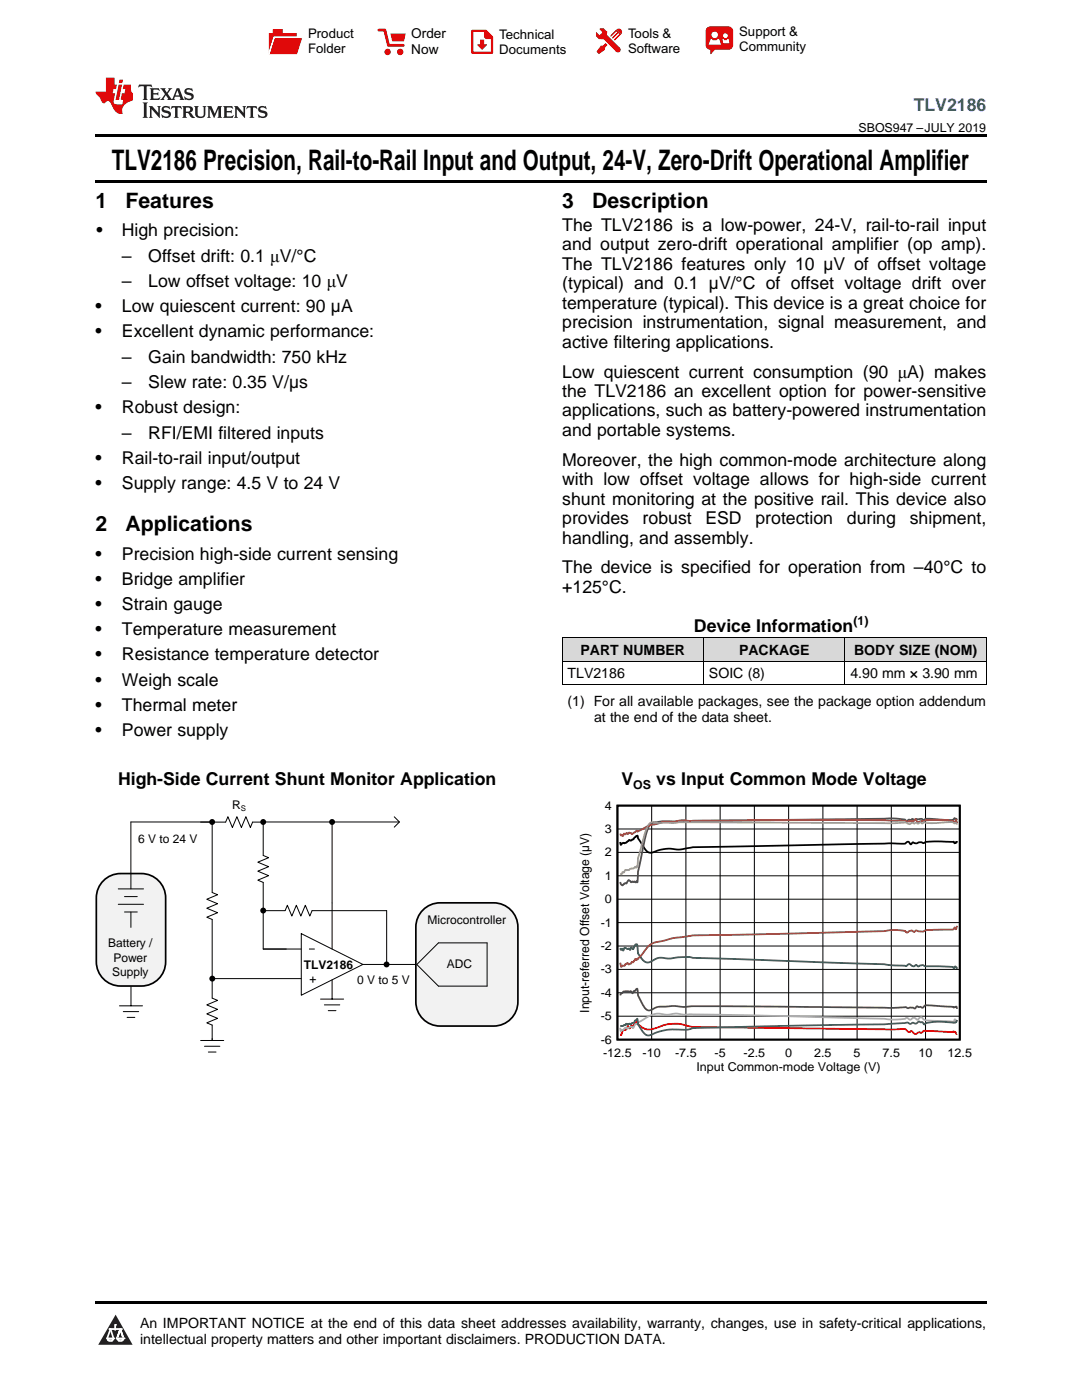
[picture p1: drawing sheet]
<svg xmlns="http://www.w3.org/2000/svg" width="216mm" height="279mm" viewBox="0 0 216 279" stroke-linecap="round" stroke-linejoin="round" font-family="sans-serif">
<g fill="#d8d8d8">
<path d="M112.2 127.3h28.2v4.7h-28.2z"/>
<path d="M140.4 127.3h28.2v4.7h-28.2z"/>
<path d="M168.6 127.3h28.2v4.7h-28.2z"/>
</g>
<path d="M23.1 262.4l3.4 6h-6.9z" fill="#231f20"/>
<path d="M21.4 267.1h1.2l-.3 .5h-.3a.55 .55 0 0 1-.6-.5z" fill-rule="evenodd" fill="#fff"/>
<path d="M21.4 267.1h1.2l-.3 .5h-.3a.55 .55 0 0 1-.6-.5z" fill="none" stroke="#231f20" stroke-width=".34"/>
<path d="M21.4 267.1l1.2 .1-.3 .4h-.5z" fill="none" stroke="#fff" stroke-width=".34"/>
<path d="M23 265.3h.1" fill="none" stroke="#fff" stroke-width=".34"/>
<path d="M23 264.4v.9z" fill="#fff"/>
<path d="M23 264.4v.9z" fill="none" stroke="#fff" stroke-width=".34"/>
<circle cx="23" cy="264.4" r=".17" fill="#fff"/>
<path d="M21.9 265.2h.1" fill="none" stroke="#fff" stroke-width=".34"/>
<path d="M21.9 265.2h2.3z" fill="#fff"/>
<path d="M21.9 265.2h2.3z" fill="none" stroke="#fff" stroke-width=".34"/>
<circle cx="24.2" cy="265.2" r=".17" fill="#fff"/>
<path d="M23.3 267.1h.1" fill="none" stroke="#fff" stroke-width=".34"/>
<path d="M24 265.2l-.7 1.9z" fill="#fff"/>
<path d="M24 265.2l-.7 1.9z" fill="none" stroke="#fff" stroke-width=".34"/>
<path d="M24 265.2l.7 1.9z" fill="#fff"/>
<path d="M24 265.2l.7 1.9z" fill="none" stroke="#fff" stroke-width=".34"/>
<path d="M24.6 267.1h.1" fill="none" stroke="#fff" stroke-width=".34"/>
<circle cx="21.4" cy="267.1" r=".17" fill="#fff"/>
<path d="M22.1 265.2l-.7 1.9z" fill="#fff"/>
<path d="M22.1 265.2l-.7 1.9z" fill="none" stroke="#fff" stroke-width=".34"/>
<path d="M22.1 265.2l.5 1.9z" fill="#fff"/>
<path d="M22.1 265.2l.5 1.9z" fill="none" stroke="#fff" stroke-width=".34"/>
<circle cx="22.6" cy="267.1" r=".17" fill="#fff"/>
<path d="M23.4 267.1h1.3a.65 .65 0 0 1-.7 .5 .65 .65 0 0 1-.6-.5z" fill-rule="evenodd" fill="#fff"/>
<path d="M23.4 267.1h1.3a.65 .65 0 0 1-.7 .5 .65 .65 0 0 1-.6-.5z" fill="none" stroke="#231f20" stroke-width=".34"/>
<path d="M23.4 267.1h1.3l-.4 .5h-.6z" fill="none" stroke="#fff" stroke-width=".34"/>
<path d="M23.3 267.1h.1" fill="none" stroke="#fff" stroke-width=".34"/>
<circle cx="24.7" cy="267.1" r=".17" fill="#fff"/>
<path d="M19 259.7h177.8v.5h-177.8z" fill="#000"/>
<path d="M123.2 160.8h68.3v46.7h-68.3zM191 167.9l-.2 .3-.1-.1-.2 .2-.2-.3-2.6-.1-3 .1-.4 .3-.5-.2-.9 .2-.5-.1a.41 .41 0 0 0-.6 .3l-.6-.5-.6 .4h-.3l-3-.1-39.1 .8-2.6 .4-2.3-.1-1.9 .3a2.56 2.56 0 0 1-2.2 .3l-.5-.6-.8-1.3a1.62 1.62 0 0 1-.7-1.3l-.3 .1-.5 .6-.4 .2-.5-.1-.5 .6-.4 .1-.3-.1-.4 .4-.2-.6" fill="none" stroke="#000" stroke-width=".36"/>
<g fill="none" stroke="#000" stroke-width=".2">
<path d="M26.1 164h16.2M42.3 164v.4M52.5 164v.3M52.6 164h27.1M66.3 164v25.4M78.7 163l1 1-1 1.1M123.2 179.5h68.3M123.2 174.8h68.3M123.2 170.1h68.3M123.2 165.4h68.3M130 160.8v46.7M136.9 160.8v46.7"/>
<path d="M143.7 160.8v46.7M150.5 160.8v46.7M157.4 160.8v46.7M164.2 160.8v46.7M171 160.8v46.7M177.9 160.8v46.7M184.7 160.8v46.7M42.4 195.3h17.7M52.9 181.7h-.4v7.7h7.6M60.1 186.3l12.3 6.2-12.3 6.1zM61.7 189.4h1.1M72.4 192.5h16.5"/>
<path d="M77.2 181.7v10.8M123.2 198.1h68.3M123.2 193.5h68.3M123.2 188.8h68.3M123.2 184.1h68.3M123.2 202.8h68.3"/>
</g>
<path d="M191 206.3l-.7-.5-1 .1-4.9-.2-.5 .4-.5-.1-.7 .4-.6-.4a.53 .53 0 0 0-.8 0l-.7-.6-3 .1-39.4-.5-2-.5-1.2-.2-2 .1-1.9 .7a2.91 2.91 0 0 1-3.8-.8l-.1-.3h-.3l-.6 1-.3-.4-.4 .6-.3-.4-.3 .6-.2 .2-.3-.2-.3 .4-.2 .8-.3-.1" fill="none" stroke="#f00" stroke-width=".36"/>
<path d="M191 203.6l-.2 .1-.3-.3-.3 .7-.1-.2-.8-.1-4.6-.2-.9-.6-.5 .3a.64 .64 0 0 1-.9-.2h-.2l-.6 .4-.6-.4-.3 .1a9.4 9.4 0 0 1-4.2 .1l-27.3-.7-13.3-.2a6.4 6.4 0 0 0-2.9 .1h-.5a4.8 4.8 0 0 0-4.4 1.1l-.8 .4-.3 .4h-.2l-.5 .8-.3-.3-.9 .4-.3-.2-.4 .4-.3 .1-.2 .3-.2-.8" fill="none" stroke="#aaa" stroke-width=".36"/>
<path d="M191 203.6l-.2 .4-.3 .1-.9-.1a12 12 0 0 0-5 .3 .24 .24 0 0 1-.3 .1 .24 .24 0 0 1-.1-.3l-.2-.1h-.3l-.4-.1-.5 .4-.7-.2-.4 .2-.7-.2-4.5 .3-38.3 .8-1.3 .3h-3.6l-2.3 .6a2.4 2.4 0 0 1-2.2 .4l-.3-.3a4.3 4.3 0 0 1-1.4-2.9l-.6 .8h-.4l-.2 .3-.3-.1-.5 .2-.2-.2-.2 .3-.1-.1-.3 .3-.6-.1" fill="none" stroke="#295c75" stroke-width=".36"/>
<path d="M191 163.6l-.2-.2-.2 .1-.1-.2-.4 .3-5.1-.2-.7 .2-.5-.2h-1l-.3 .2-.4-.2-.4 .3h-.5a.35 .35 0 0 1-.3 .1 .35 .35 0 0 1-.3-.2l-3-.3-39.4 .5-3.8 .4-.9-.1a6.3 6.3 0 0 0-3.6 .3 7.3 7.3 0 0 0-1.4 3.7l-1.2 5.9-.1 2.1-.1-.2-.2 .2-.3-.2-.7 .2-.5-.5-.4 .7h-.5l-.3 .4-.3-.2-.2-.5" fill="none" stroke="#68275f" stroke-width=".36"/>
<path d="M123.7 189.2l.2 .4 .2-.2a.15 .15 0 0 1 .2 0 .15 .15 0 0 1 0 .2l.1 .1 .2-.6 .6 .3 .3-.1 .2 .3 .3-.5 .3 .3 .5-.9h.3l.1 .3a3.2 3.2 0 0 0 2 3.3l.6-.1a3.7 3.7 0 0 1 3.5-.7l4.1-.3 .8 .2 38.3 1.2 4.2 .4 .8-.4 .7 .4 .6-.2 .4 .3 1-.3 .4 .3 5.5 .1 .3 .3 .2-.4 .4 .4" fill="none" stroke="#286b49" stroke-width=".36"/>
<path d="M191 164.2l-.2-.5-.3 .3h-.2l-.2-.1-2.7-.3-2.7 .1-1.4 .4-.4-.2a.33 .33 0 0 0-.3-.3 .33 .33 0 0 0-.3 .3l-.4-.1-.9 .2-.4-.2-12.3-.1-30.3 .1-1.7-.1-1.6 .2a7 7 0 0 0-3.6 .5l-1.6 .4-2.2 1.2-.3-.2-.9 .7-.2-.3h-.3l-.3 .2-.2-.2-.4 .3-.2-.1-.2 .5-.2-.3-.2 .1-.2-.3" fill="none" stroke="#9e3a3a" stroke-width=".36"/>
<path d="M123.7 198.7l.2-.4 .5-.4 1-.1 .2 .2 .2-.2 .4 .4 .3-.4h.2l.3-.4h.2a6.3 6.3 0 0 0 2 4.2h.7l1.5-.7 2.9-.1 2.2 .2 1.7-.2h5.5l33.9 .3 3.1-.1 .5 .2 .4-.1 .7 .1a.38 .38 0 0 0 .4 0 .38 .38 0 0 0 .2-.4l.5 .2 .3-.1 .3 .2 .6-.5 5.5 .3 .2 .2 .5-.2 .2 .4" fill="none" stroke="#6b5028" stroke-width=".36"/>
<path d="M191 184.8l-.3 .7-.2-.4-.4 .4h-3a5.8 5.8 0 0 0-2.6 .3l-.4 .1-1.2-.2-.3 .1a.45 .45 0 0 1-.7-.1l-.4 .1-.4 .3-.4-.2a.77 .77 0 0 0-.9-.2l-1.9-.1-1.4 .2-19.1 .5-19.2 .4-3.8 .5-2.7 .7a3.7 3.7 0 0 0-3.3 2.2l-1.2 1.4-.1-.1-.1 .2-.2-.2-.4 .6-.3-.1-.3 .4-.4 .2-.2-.3-.3 .2-.3 .3h-.4l-.2 .3-.3-.9" fill="none" stroke="#84471f" stroke-width=".36"/>
<path d="M191 164.5l-.3-.4-.3 .2-.3-.2-2.4 .1a5.6 5.6 0 0 1-3.2-.1l-.3 .1a.37 .37 0 0 1-.6-.1l-.2 .1a.44 .44 0 0 1-.7 0l-.4 .1a.55 .55 0 0 0-.8 .2l-.8-.4-2.6 .2-40.7-.2-6.1 .1a1.49 1.49 0 0 0-2.2 1l-1.8 6.1-.1 1.7-.1-.1-.2 .3-.2-.2-.2 .3-.7 .1-.4 .3-.6-.1-.3 .5-.2-.1-.3 .5-.3-.1" fill="none" stroke="#b2af67" stroke-width=".36"/>
<g fill="#000">
<circle cx="42.3" cy="164" r=".59"/>
<circle cx="52.5" cy="164" r=".59"/>
<circle cx="66.3" cy="164" r=".59"/>
<circle cx="42.4" cy="195.3" r=".59"/>
<circle cx="52.5" cy="181.7" r=".59"/>
<circle cx="77.1" cy="192.5" r=".59"/>
</g>
<path d="M84.7 181.3a4.8 4.8 0 0 1 3.1-1.1h10.7a4.8 4.8 0 0 1 4.8 4.8v14.9a4.8 4.8 0 0 1-4.8 4.9h-10.7a4.8 4.8 0 0 1-4.8-4.9v-14.9a4.8 4.8 0 0 1 1.7-3.7z" fill-rule="evenodd" fill="#f2f2f2"/>
<path d="M84.7 181.3a4.8 4.8 0 0 1 3.1-1.1h10.7a4.8 4.8 0 0 1 4.8 4.8v14.9a4.8 4.8 0 0 1-4.8 4.9h-10.7a4.8 4.8 0 0 1-4.8-4.9v-14.9a4.8 4.8 0 0 1 1.7-3.7z" fill="none" stroke="#000" stroke-width=".34"/>
<path d="M83.2 192.5l4.3-4.3h9.7v8.6h-9.7z" fill="none" stroke="#000" stroke-width=".2"/>
<path d="M20.9 175.5a4.8 4.8 0 0 1 3.2-1.2h4.1a4.8 4.8 0 0 1 4.9 4.9v12.7a4.8 4.8 0 0 1-4.9 4.9h-4.1a4.8 4.8 0 0 1-4.9-4.9v-12.7a4.8 4.8 0 0 1 1.7-3.7z" fill-rule="evenodd" fill="#f2f2f2"/>
<path d="M20.9 175.5a4.8 4.8 0 0 1 3.2-1.2h4.1a4.8 4.8 0 0 1 4.9 4.9v12.7a4.8 4.8 0 0 1-4.9 4.9h-4.1a4.8 4.8 0 0 1-4.9-4.9v-12.7a4.8 4.8 0 0 1 1.7-3.7z" fill="none" stroke="#000" stroke-width=".34"/>
<g fill="none" stroke="#000" stroke-width=".2">
<path d="M112.2 136.6h84.6M112.2 131.9h84.6M112.2 127.3h84.6M112.2 127.3v9.3M140.4 127.3v9.3M168.6 127.3v9.3M196.8 127.3v9.3M23.6 177.4h5M24.8 178.9h2.6M26.1 164v13.4M40 164.1h5l.5-1.1 .9 2.1 .9-2.1 .9 2.1 .9-2.1 .9 2.1 .4-1h1.9M42.3 164.1v14l1.1 .5-2.1 .9 2.1 .9-2.1 .9 2.1 .9-2.1 .9 1 .4v15.7l1.1 .4-2.1 .9 2.1 .9-2.1 .9 2.1 .9-2.1 .9 1 .5v3.1"/>
<path d="M52.5 164.1v6.6l1.1 .5-2.2 .9 2.2 .9-2.2 .9 2.2 .9-2.2 .9 1.1 .4v5.6M23.6 180.5h5M24.8 182h2.6M26.1 182v3.1M26.1 196.9v3.8M52.6 181.7h4.3l.4-1 .9 2.1 .9-2.1 .9 2.1 .9-2.1 .9 2.1 .5-1.1h14.9M64 199.4h4.6M66.3 195.5v3.9M23.8 200.7h4.6M24.6 201.9h3.1M25.4 203h1.5M40 207.7h4.6"/>
<path d="M40.8 208.8h3.1M41.6 210h1.5M64.7 200.5h3.1M65.5 201.7h1.5"/>
</g>
<path d="M19 35.9h177.8v.5h-177.8zM19 26.8h177.8v.6h-177.8zM112.2 136.6h.1zM168.5 136.6h.1zM196.7 136.6h.1z" fill="#000"/>
<path d="M27.7 16.9l-.1 .6 .6-.3h.5v.2v2.2l-.2 .4h1l-.2-.4v-2.2v-.2h.5l.6 .3-.2-.6zM29.9 17.6l.2 .4v1.6l-.2 .4h1.9l.1-.6a1.09 1.09 0 0 1-1.3 .1v-.6h.6l.4 .2v-.7l-.2 .2h-.8v-.6l.2-.1a1.01 1.01 0 0 1 1 .3l-.1-.6zM32 17.6l.9 1.2-1 1.2h.9l-.2-.3 .5-.7 .5 .7-.3 .3h1.7l-.2-.3 .1-.4h1l.1 .4-.2 .3h1l-.3-.4-.7-2h-.5l-1 2.2-.8-1.1 .9-1.1h-.9l.2 .2-.4 .7-.4-.7 .2-.2zM35.4 18l.4 1h-.8zM37 17.7a.66 .66 0 0 0-.2 .8 .66 .66 0 0 0 .6 .4l.7 .2 .1 .2a.8 .8 0 0 1-.7 .4 .8 .8 0 0 1-.7-.5l.1 .8 .2-.2a.94 .94 0 0 0 1.1 .1 .94 .94 0 0 0 .4-.9 1.48 1.48 0 0 0-1.3-.6v-.4a1.1 1.1 0 0 1 1.2 .2l-.2-.6-.2 .1-.5-.1zM28.5 20.4l.2 .4v2.3l-.2 .4h1l-.2-.4v-2.3l.2-.4zM29.7 21.2l.2 .4v1.5l-.2 .4h.8l-.3-.4 .1-1.3 1.6 1.8v-2l.2-.4h-.7l.2 .2v1.1l-1.2-1.3zM32.5 21.3a.66 .66 0 0 0-.2 .8 .66 .66 0 0 0 .6 .4l.6 .2 .2 .2a.8 .8 0 0 1-.8 .4 .8 .8 0 0 1-.7-.5l.2 .7 .2-.1a.94 .94 0 0 0 1 .1 .94 .94 0 0 0 .5-1 1.47 1.47 0 0 0-1.3-.6l-.1-.3a1.1 1.1 0 0 1 1.3 .2l-.2-.6-.2 .1-.5-.2zM34.3 21.2l-.2 .6a.64 .64 0 0 1 .8-.3v1.6l-.2 .4h1l-.3-.4 .1-1.6a.66 .66 0 0 1 .8 .3l-.2-.6zM36.3 21.2l.3 .4v1.5l-.3 .4h1l-.2-.2v-.7h.5l.1 .1a.8 .8 0 0 0 1.2 .7l-1-1a.62 .62 0 0 0 .6-.5 .62 .62 0 0 0-.6-.7zM37.1 21.5h.1a.48 .48 0 0 1 .6 0 .48 .48 0 0 1 .1 .6l-.2 .1-.6 .1zM38.7 21.2l.2 .2a2.29 2.29 0 0 0 .4 2 1.05 1.05 0 0 0 1.7-.7v-1.3l.2-.2h-.8l.2 .4v1.1a.61 .61 0 0 1-.6 .6 .61 .61 0 0 1-.6-.6v-1.1l.3-.4zM41.3 21.2l.3 .4v1.5l-.3 .4h.8l-.2-.4v-1.4l.8 1.9 .9-1.9v1.4l-.2 .4h.9l-.2-.4v-1.5l.2-.4h-.8l-.7 1.5-.6-1.5zM44.5 21.2l.2 .4v1.5l-.2 .4h1.9l.2-.6a1.1 1.1 0 0 1-1.4 .2v-.7h.6l.4 .2v-.6l-.2 .1-.8 .1v-.6l.2-.1a1.02 1.02 0 0 1 1.1 .2l-.2-.5zM46.7 21.2l.2 .4v1.5l-.2 .4h.8l-.3-.4 .1-1.3 1.6 1.8v-2l.2-.4h-.7l.2 .2v1.1l-1.2-1.3zM49.3 21.2l-.1 .6a.64 .64 0 0 1 .8-.3v1.6l-.3 .4h1l-.2-.4v-1.6a.66 .66 0 0 1 .8 .3l-.1-.6zM51.7 21.3a.66 .66 0 0 0-.2 .7 .66 .66 0 0 0 .7 .5l.6 .2 .1 .2a.8 .8 0 0 1-.7 .4 .8 .8 0 0 1-.7-.5l.1 .7 .2-.1a.94 .94 0 0 0 1.1 .1 .94 .94 0 0 0 .4-1 1.48 1.48 0 0 0-1.2-.6l-.1-.3a1.1 1.1 0 0 1 1.2 .2l-.2-.6-.1 .1-.6-.2z" fill="#231f20"/>
<path d="M21.1 15.5v2.8h-2v.4l.9 .9a.96 .96 0 0 0 1 1 .59 .59 0 0 1 .5-.4 .59 .59 0 0 1 .5 .3l.4 .8a1.61 1.61 0 0 0 2.1 1.3 1.63 1.63 0 0 1 1.1-2.2l.9-.3v-1.5a1.6 1.6 0 0 1-.4-1.7h-1.4l-.2 .9h.5l-.2 .8h-.5l-.2 1v.3h.5l-.2 .9h-.7a.74 .74 0 0 1-1-.6l.3-1.6h-.5l.2-.8h.5l.1-.9h-.4v-1.4zM23.7 16.9l-.7 3h.8l.6-3zM23.8 15.9l-.1 .7h.7l.2-.7z" fill="#ee1d23"/>
<g fill="#d60000">
<path d="M54.4 5.8h2v.8h2.8v4.2h-5.5v-4.2h.7z" fill-rule="evenodd"/>
<path d="M54.7 7.5h5.6l-1 3.3h-5.6z" fill-rule="evenodd"/>
</g>
<path d="M54.6 7.4h5.8l-.1 .1h-5.5l-1.1 3.3z" fill-rule="evenodd" fill="#fff"/>
<path d="M54.6 7.4h5.8l-.1 .1h-5.5l-1.1 3.3z" fill="none" stroke="#fff" stroke-width=".2"/>
<path d="M75.6 6h1.2l.7 3.1h3" fill="none" stroke="#d60000" stroke-width=".56"/>
<g fill="#d60000">
<path d="M77.9 6.7h3.1l-.4 1.5h-2.3z" fill-rule="evenodd"/>
<circle cx="77.3" cy="10.4" r=".64"/>
<circle cx="79.9" cy="10.4" r=".64"/>
</g>
<path d="M94.2 6.2h2.7l1.3 1.2v3.1h-4z" fill="none" stroke="#d60000" stroke-width=".44"/>
<g fill="#d60000">
<path d="M95.8 7.9h.8v1h.6l-1 1.1-1-1v-.1h.6z" fill-rule="evenodd"/>
<path d="M96.6 6.2h.3l1.3 1.2v.4h-1.3l-.3-.4z" fill-rule="evenodd"/>
<path d="M119.6 5.7h.9l.6 .6 .1 .7 2.5 2.5-.8 .8-2.3-2.3-1.1-.2-.6-.6v-.8l.7 .6 .5-.4v-.2l-.4-.5z" fill-rule="evenodd"/>
<path d="M119.9 9.1h.4l.5-.5 .4 .4-.5 .5v.4l-1.2 .9-.5-.5z" fill-rule="evenodd"/>
<path d="M123 5.9a.67 .67 0 0 1 .9 0 .67 .67 0 0 1 0 .9z" fill-rule="evenodd"/>
<path d="M123 5.9l.9 .9-1.2 1.2h-.2l.1-.2 .9-.9 .1-.2h-.3l-.9 1h-.2v-.2l.9-1 .1-.2h-.3l-.9 1h-.2v-.2z" fill-rule="evenodd"/>
<circle cx="123.3" cy="9.9" r=".54"/>
</g>
<path d="M121.1 6.3l-.1 .7" fill="none" stroke="#d60000" stroke-width=".2"/>
<g fill="#d60000">
<path d="M141.1 5.5l.6-.2h3.6a.95 .95 0 0 1 1 .9v2.8a.95 .95 0 0 1-1 .9h-3.6a.95 .95 0 0 1-.9-.9v-2.8z" fill-rule="evenodd"/>
<path d="M141.7 9.9h.9l-.7 .9h-.2z" fill-rule="evenodd"/>
</g>
<g fill="#fff">
<path d="M144.3 8.6h1.3z"/>
<path d="M141.8 7.8h.3l.1 .2h.8l.2-.2h.3l.4 1.1h-2.5z" fill-rule="evenodd"/>
<path d="M144.2 7.8h.2l.2 .2h.4l.2-.2h.2l.2 .8h-1.3z" fill-rule="evenodd"/>
<circle cx="142.6" cy="6.9" r=".65"/>
<circle cx="144.8" cy="7.1" r=".48"/>
</g>
<text font-size="5.6" x="22.3" y="33.9">TLV2186 Precision, Rail-to-Rail Input and Output, 24-V, Zero-Drift Operational Amplifier</text>
<g font-size="4.2">
<text x="19" y="41.5">1</text>
<text x="25" y="41.5">Features</text>
<text x="112.2" y="41.5">3</text>
<text x="118.2" y="41.5">Description</text>
<text x="19" y="106">2</text>
<text x="25" y="106">Applications</text>
</g>
<text font-size="3.5" fill="#00f" x="182.3" y="22.2">TLV2186</text>
<g font-size="3.5">
<text x="19.2" y="47.2">•</text>
<text x="24.3" y="47.2">High precision:</text>
<text x="112.2" y="46.1">The TLV2186 is a low-power, 24-V, rail-to-rail input</text>
<text x="24.3" y="52.2">–</text>
<text x="29.6" y="52.2">Offset drift: 0.1 μV/°C</text>
<text x="112.2" y="50">and output zero-drift operational amplifier (op amp).</text>
<text x="112.2" y="53.9">The TLV2186 features only 10 µV of offset voltage</text>
<text x="24.3" y="57.3">–</text>
<text x="29.6" y="57.3">Low offset voltage: 10 μV</text>
<text x="112.2" y="57.7">(typical) and 0.1 µV/°C of offset voltage drift over</text>
<text x="19" y="62.3">•</text>
<text x="24.3" y="62.3">Low quiescent current: 90 µA</text>
<text x="112.2" y="61.6">temperature (typical). This device is a great choice for</text>
<text x="112.2" y="65.5">precision instrumentation, signal measurement, and</text>
<text x="19" y="67.3">•</text>
<text x="24.3" y="67.3">Excellent dynamic performance:</text>
<text x="112.2" y="69.4">active filtering applications.</text>
<text x="24.3" y="72.4">–</text>
<text x="24.3" y="77.5">–</text>
<text x="29.6" y="72.4">Gain bandwidth: 750 kHz</text>
<text x="29.6" y="77.5">Slew rate: 0.35 V/µs</text>
<text x="112.2" y="75.4">Low quiescent current consumption (90 μA) makes</text>
<text x="19" y="82.5">•</text>
<text x="24.3" y="82.5">Robust design:</text>
<text x="112.2" y="79.2">the TLV2186 an excellent option for power-sensitive</text>
<text x="112.2" y="83.1">applications, such as battery-powered instrumentation</text>
<text x="24.3" y="87.6">–</text>
<text x="29.6" y="87.6">RFI/EMI filtered inputs</text>
<text x="112.2" y="87">and portable systems.</text>
<text x="19" y="92.6">•</text>
<text x="24.3" y="92.6">Rail-to-rail input/output</text>
<text x="112.2" y="93">Moreover, the high common-mode architecture along</text>
<text x="19" y="97.6">•</text>
<text x="24.3" y="97.6">Supply range: 4.5 V to 24 V</text>
<text x="112.2" y="96.8">with low offset voltage allows for high-side current</text>
<text x="112.2" y="100.7">shunt monitoring at the positive rail. This device also</text>
<text x="112.2" y="104.6">provides</text>
<text x="128.2" y="104.6">robust</text>
<text x="140.7" y="104.6">ESD</text>
<text x="150.7" y="104.6">protection</text>
<text x="169" y="104.6">during</text>
<text x="181.5" y="104.6">shipment,</text>
<text x="19" y="111.8">•</text>
<text x="24.3" y="111.8">Precision high-side current sensing</text>
<text x="112.2" y="108.5">handling, and assembly.</text>
<text x="19" y="116.8">•</text>
<text x="24.3" y="116.8">Bridge amplifier</text>
<text x="112.2" y="114.4">The device is specified for operation from –40°C to</text>
<text x="112.2" y="118.3">+125°C.</text>
<text x="19" y="121.8">•</text>
<text x="24.3" y="121.8">Strain gauge</text>
<text x="19" y="126.8">•</text>
<text x="19" y="131.8">•</text>
<text x="24.3" y="126.8">Temperature measurement</text>
<text x="24.3" y="131.8">Resistance temperature detector</text>
<text x="138.5" y="126">Device Information</text>
<text x="19" y="136.8">•</text>
<text x="24.3" y="136.8">Weigh scale</text>
<text x="19" y="141.8">•</text>
<text x="24.3" y="141.8">Thermal meter</text>
<text x="19" y="146.8">•</text>
<text x="24.3" y="146.8">Power supply</text>
<text x="23.6" y="156.7">High-Side Current Shunt Monitor Application</text>
<text x="124" y="156.7">V</text>
<text x="131" y="156.7">vs Input Common Mode Voltage</text>
</g>
<g font-size="2.8">
<text x="115.8" y="130.7">PART NUMBER</text>
<text x="147.5" y="130.7">PACKAGE</text>
<text x="170.4" y="130.7">BODY SIZE (NOM)</text>
<text x="113.2" y="135.4">TLV2186</text>
<text x="141.5" y="135.4">SOIC (8)</text>
<text x="169.7" y="135.4">4.90 mm × 3.90 mm</text>
<text x="113.2" y="140.9">(1) For all available packages, see the package option addendum</text>
<text x="118.5" y="144">at the end of the data sheet.</text>
<text x="27.9" y="265">An IMPORTANT NOTICE at the end of this data sheet addresses availability, warranty, changes, use in safety-critical applications,</text>
<text x="27.9" y="268.2">intellectual property matters and other important disclaimers. PRODUCTION DATA.</text>
</g>
<g font-size="2.7">
<text x="82.1" y="7.7">Order</text>
<text x="82.1" y="10.7">Now</text>
</g>
<g font-size="2.6">
<text x="61.5" y="7.6">Product</text>
<text x="61.5" y="10.6">Folder</text>
<text x="99.6" y="7.8">Technical</text>
<text x="99.6" y="10.8">Documents</text>
<text x="125.3" y="7.6">Tools &amp;</text>
<text x="125.3" y="10.6">Software</text>
<text x="147.5" y="7.2">Support &amp;</text>
<text x="147.5" y="10.2">Community</text>
</g>
<g font-size="2.5">
<text x="171.3" y="26.3">SBOS947 –JULY 2019</text>
<text x="170.3" y="124.6">(1)</text>
<text x="126.3" y="157.4">OS</text>
<text x="117.6" y="202.1" transform="rotate(-90 117.6 202.1)">Input-referred Offset Voltage (µV)</text>
</g>
<g font-size="2.4">
<text x="46.3" y="161.5">R</text>
<text x="120.7" y="161.6">4</text>
<text x="120.7" y="166.2">3</text>
<text x="27.6" y="168.3">6 V to 24 V</text>
<text x="120.7" y="170.9">2</text>
<text x="120.7" y="175.6">1</text>
<text x="85.3" y="184.4">Microcontroller</text>
<text x="119.9" y="184.9">-1</text>
<text x="120.7" y="180.2">0</text>
<text x="21.6" y="189.1">Battery /</text>
<text x="22.6" y="192">Power</text>
<text x="119.9" y="189.6">-2</text>
<text x="22.4" y="194.8">Supply</text>
<text x="60.6" y="193.4">TLV2186</text>
<text x="61.8" y="196.2">+</text>
<text x="71.3" y="196.3">0 V to 5 V</text>
<text x="89.2" y="193.2">ADC</text>
<text x="119.9" y="194.3">-3</text>
<text x="119.9" y="203.6">-5</text>
<text x="119.9" y="198.9">-4</text>
<text x="119.9" y="208.3">-6</text>
<text x="120.3" y="211">-12.5</text>
<text x="128.2" y="211">-10</text>
<text x="134.7" y="211">-7.5</text>
<text x="138.9" y="213.8">Input Common-mode Voltage (V)</text>
<text x="142.6" y="211">-5</text>
<text x="148.4" y="211">-2.5</text>
<text x="156.7" y="211">0</text>
<text x="162.5" y="211">2.5</text>
<text x="170.3" y="211">5</text>
<text x="176.1" y="211">7.5</text>
<text x="183.3" y="211">10</text>
<text x="189.1" y="211">12.5</text>
</g>
<text font-size="1.6" x="48.1" y="161.8">S</text>
</svg>
